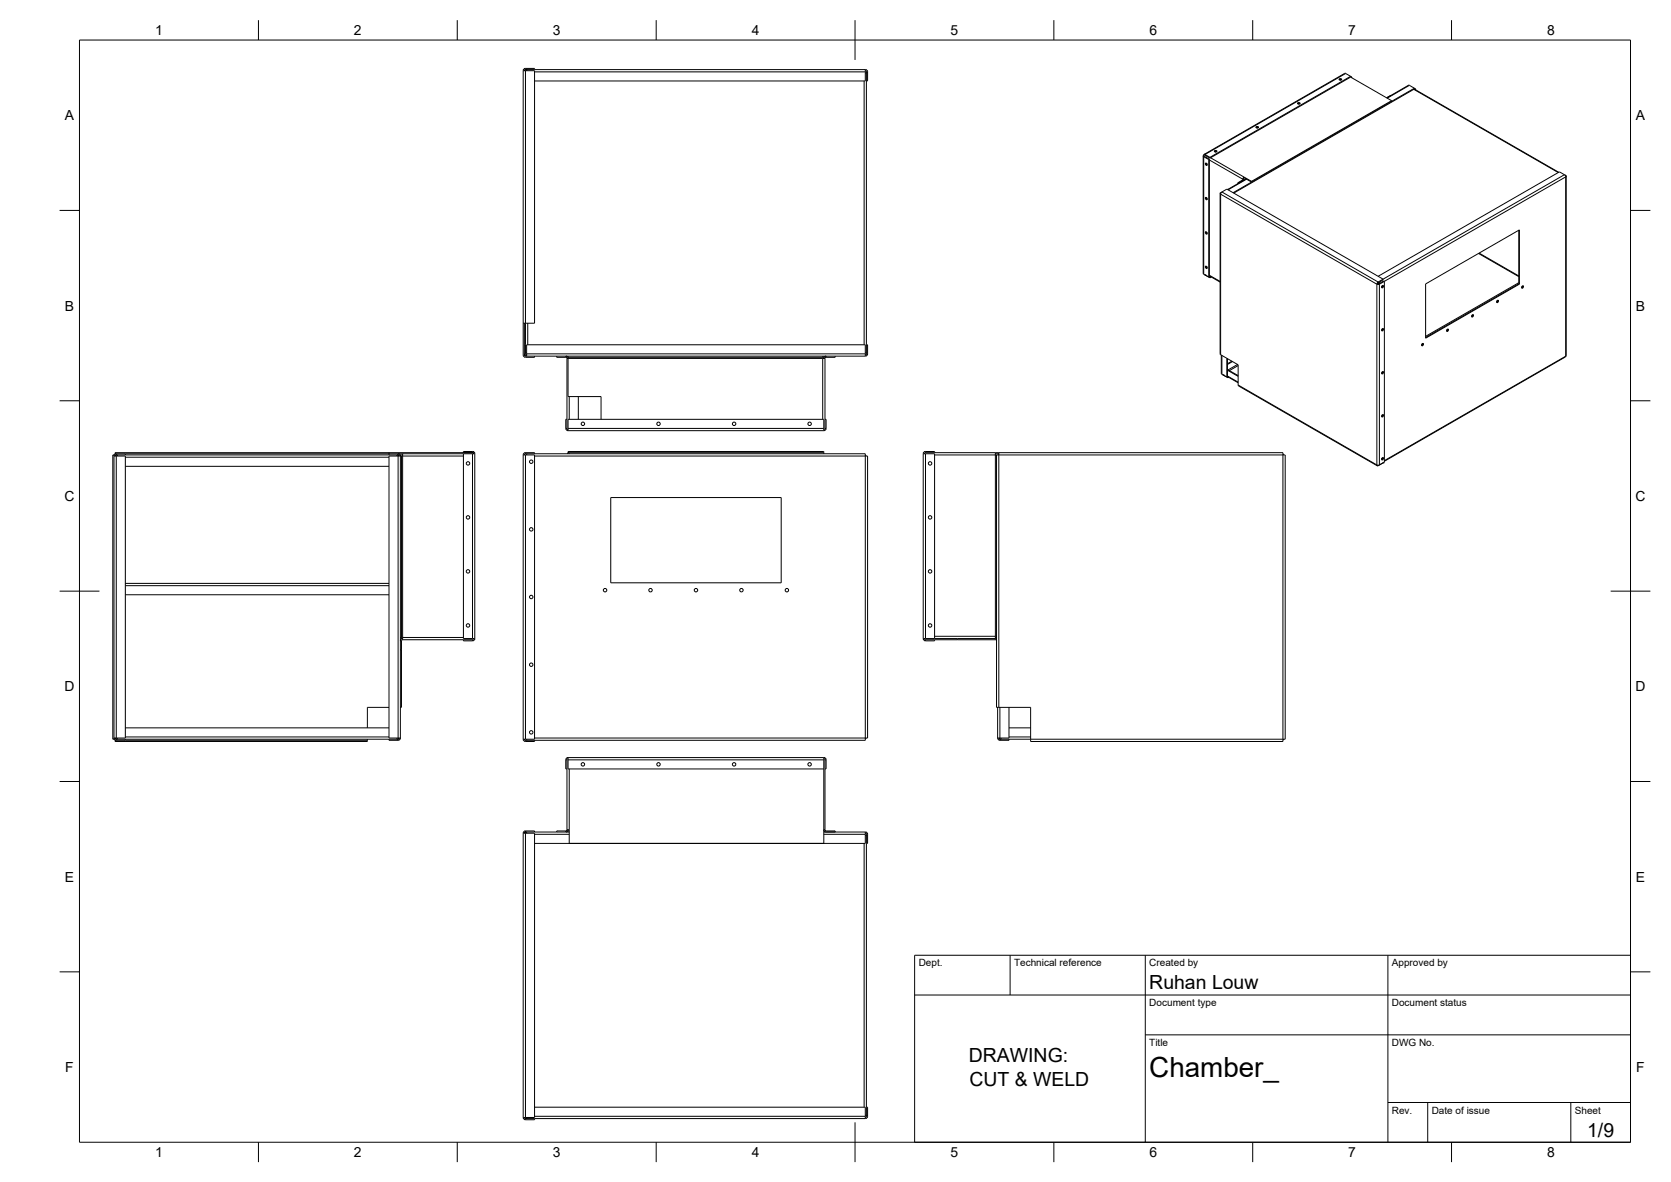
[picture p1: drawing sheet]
<svg xmlns="http://www.w3.org/2000/svg" width="420mm" height="297mm" viewBox="0 0 420 297" stroke-linecap="round" stroke-linejoin="round" font-family="sans-serif">
<!-- layer: Visible -->
<g fill="none" stroke="#000" stroke-width=".25">
<path d="M131.9 17.8l.5-.3v.3M132.1 17.2h2.3v.3M132.1 17.2l-.4 .1-.1 .5M217.6 17.5v2.8h-83.2M217.6 18.3h.2M217.6 17.5h-85.5l-.3 .3M217.6 17.5l.4 .1 .2 .5M217.6 17.8l.3 .3-.1 70.8-.2 .3M218.1 18.1v2.2h-.3M338.3 18.5l1.3 .7M338.4 18.4h-.3l-35.3 20.4M339.6 19.2l.3 .2"/>
<path d="M339.6 19.4l-35.4 20.3M339.6 19.2v.2M339.6 19.2l-35.4 20.3M339.6 19.4l10.3 5.9M339.9 19.4l-.1 .1M339.9 19.4v.1M302.5 39.2v29.5l1.4 .9M302.7 39l.1 .1M302.8 39.2l1.3 .8M302.8 38.9l-.1 .2M302.9 39h.1M303 39l1.2 .7"/>
<path d="M303 38.8l1.2 .7M303 38.8h-.3l-.2 .4 1.4 .9M304.2 39.5v.2M305.4 38.1h.5M305.6 38.2h.2M315.8 32.1h.6M316 32.2h.2M326.3 26.1h.6M326.5 26.1h.2M336.7 20h.6M336.9 20.1h.2M349.7 23.9l.1 .1"/>
<path d="M349.7 23.9l-1.1 .7M349.9 25.3v.2M349.9 25.3l-35.2 20.3M354.2 21.4h.2M354.2 21.4l-5.5 3.2M354.4 21.4l1.2 .8M355.6 22.4l36.3 20.9M355.6 22.2v.2M355.6 22.4l-45.4 26.1M355.6 22.2l-45.6 26.2M355.6 22.4h.2M355.6 22.2l.4 .2"/>
<path d="M355.8 22.4v.1M356 22.4h-.2M356 22.4v.2M303.1 58.3l.3 .1 .1 .4-.3-.1zM303.1 41l.3 .1 .1 .5-.3-.2zM303.1 49.6l.3 .1 .1 .5-.3-.1zM303.2 58.2l.3 .5M303.2 41l.3 .5M303.2 49.6l.3 .5M303.4 58.4l.1 .1M303.4 41.1l.1 .2M303.4 49.7l.1 .2"/>
<path d="M303.9 40.1v29.5M304.1 40v29.5M304.1 40l-.2 .1M306.8 48.6v40.3l4.5 2.8 .1 5.3M307.2 48.3l-.3 .1M307.2 48.2l1.3-.7 39.3 22.7M307.2 48.2l-.3 .6v-.4M311.2 45.9l.2 .1M311.2 45.9v.3M311.4 46v.1M312.5 45v.2l-1.3 .7M312.7 44.9l-.2 .1"/>
<path d="M312.7 44.9v.4l-1.3 .7M312.8 45.1v.2M312.8 44.7l1.9 1v-.1M312.8 44.5l1.9 1.1M312.8 44.5v.2M312.8 44.7l-.2 .2M312.8 44.5l-.3 .5M313.3 45l-4.6 2.6M381.9 57.9v13.4M393.4 43.9l.4 .3-.1 .2-.3-.5-1.3-.7-45.6 26.2M393.8 44.3v45l-.1 .3-45.6 26.3M303 69.1h.1"/>
<path d="M303 69.1l1.2 .7M303.1 66.9l.3 .1 .1 .5-.3-.2zM303.2 66.9l.3 .5M303.4 67l.1 .2M304.1 69.5l.1 .1M304.1 69.5l-.2 .1M304.1 69.3l2.7 1.6M304.2 69.6v.2M304.4 69.5l-.2 .1M304.6 69.6l-.4 .2M346.5 71.1h.1M346.5 71l-.1 .3"/>
<path d="M346.5 71l.2 .3M346.7 71l.1 .2M347.5 71.9l.3-.1 .1 .1-.3 .4-.2-.1zM347.5 71.9l-.1 .1M347.7 71.8l-.3 .5M347.8 70.2l-1.3 .6-.3 .6h.7l1.2-.7M347.8 70.2v.1l-1.3 .8M348.1 70.7v45.4l-1.6 .9-.3-.1h.7M348.1 70.7l-.2-.1-1.7 .8M358.5 71.4l23.5-13.6v13.6l-23.5 13.6zM370.1 79.2l.3-.1 .1 .1-.2 .4-.3-.1zM370.2 79.2l-.2 .2"/>
<path d="M370.3 79.1l-.3 .5M371.9 63.6l10 5.7M376.4 75.6l.3-.1 .1 .1-.2 .4-.3-.1zM376.5 75.6l-.1 .2M376.6 75.4l-.3 .5M381.9 71.3l-23.4 13.5M381.9 71.3l.1 .1M382.7 72l.3-.2 .1 .2-.3 .4-.2-.1zM382.8 71.9l-.2 .2M382.9 71.8l-.3 .5M131.6 81.2h.5M131.8 88.9l.2 .4 .4 .2v-2.9h85.2v2.9"/>
<path d="M131.8 89.2l.3 .3h85.5M131.8 86.6h.3M131.8 81.2v8M131.8 89.2h.1M132.1 81.2v7.7l.3 .3M132.1 88.7h.3M132.1 81.2h2.3v-63.4h-2.8v71.4l.1 .4 .4 .2h2.3v-.3M140 89.5v.3h2.3M142.3 89.8l.3 .3M142.3 89.5l.4 .1 .2 .5M142.6 90.1v17.6l.2 .2M142.6 90.1h.2"/>
<path d="M142.8 89.8v.3M142.8 89.5v.3M142.8 90.1v9.6h8.3v5.7M142.8 89.8h64.1M145.4 99.7v5.7M206.9 89.8v.3h.5M206.9 89.5v.3M207.4 90.1v17.7M207.7 89.8l-.3 .3M207.7 89.5l-.4 .1-.2 .5v-.6M210 89.5v.3h-2.3M217.6 88.7h.2"/>
<path d="M217.8 86.6h.3v2.3M218.2 88.9l-.2 .4-.4 .2M307.1 89.2v4.6l.1 .2M307.2 94.1l1.3 .7M307.5 94.2h.1M307.5 94.2l1.3 .7M308.5 90.1v4.7M308.6 94.7l.2 .1M308.6 90.1v4.6M308.6 94.7l-.1 .1M308.6 93l2.7 1.6M308.6 92.9l2.7 1.5"/>
<path d="M308.6 94.6l2.7 1.6M308.8 94.8v.1M308.8 94.7v.1M309 94.8l-.2 .1M309.8 90.8l-1.2 .6M309.9 90.9l-1.3 .7M311.4 97l34.9 20.1M347.4 82.8h.1M347.5 82.7l.3-.1 .1 .1-.3 .4-.2-.1zM347.5 93.5l.3-.1 .1 .2-.3 .4-.2-.2zM347.5 82.7l-.1 .2M347.5 93.5l-.1 .2"/>
<path d="M347.7 82.6l-.3 .5M347.7 93.4l-.3 .5M357.6 86.4l.2-.1 .1 .2-.2 .4-.3-.2zM357.6 86.4l-.1 .2M357.8 86.3l-.3 .5M363.8 82.8l.3-.1 .1 .2-.2 .4-.3-.2zM363.9 82.8l-.1 .2M364 82.7l-.2 .5M28.7 114.3v71.5M28.7 114.3h-.3v71.5h.3M28.9 114h90.5M29.2 114.3h70.9"/>
<path d="M29.2 114l-.4 .2-.1 .4h2.8v70.9h-2.8M29.2 114.3l-.2 .3M29.5 114.3v.3M29.5 114.3l-.5 .3M31.5 117.2h66.3M31.5 114v.3M97.8 113.8v.5M99.8 114.3v.3M99.8 114.3l.5 .3M100.1 114l.4 .2 .2 .4M100.1 114.3l.3 .3M100.4 114v.1"/>
<path d="M100.6 114.3h.1M100.7 114.3h.5M100.7 114.3v71.2h-2.9v-70.9h3.1M100.9 114.6v46M101.2 114v.6h-.3M116.5 114v46.5h2.9M116.5 113.8v-.3l2.3-.1 .4 .2 .2 .4M118.8 113.7l.3 .3M119.1 114v-.2h-90.2v.3M119.4 114v46.5M131.6 114.3h2.8v71.5h-2.8M131.6 114.3v71.5"/>
<path d="M131.8 114.3l.3-.3h85.5v.6h.5v70.9h-.5v.5h-85.5l-.3-.2M132.1 113.8h2.3v.2M132.1 113.7l-.4 .2-.1 .4M132.4 114v.3M142.6 105.4h-.3v2.3l.1 .4 .4 .1M142.8 108.2v-2.8h64.3v2.8M142.8 113.8v-.3h64.3v.5M142.8 113.8h64.3M142.8 108.2h64.3M143.1 113.8v.2M143.1 113.7l-.5 .3M207.1 107.9h.2"/>
<path d="M207.4 105.4h.3v2.3M207.7 107.7l-.1 .4-.5 .1M217.6 114.4l.2 .2M232.1 114h2.9v46.5M232.1 114v46.5M232.4 113.8v.2M232.7 113.8h89.9v.5h.6v71.5h-.6v.5h-63.5v-.5M232.7 113.7l-.2 .1M235 113.8v-.3l-2.3-.1-.4 .2-.2 .4M250.3 113.8v.5h.3M250.3 114h.8M250.6 114.3v63.5h8.5v8"/>
<path d="M251.1 114.1l-.2 .2M251.1 113.8v.5h-.5M322.6 114.1l.2 .2M347.5 104.3l.3-.1 .1 .2-.3 .4-.2-.2zM347.5 115.1l.3-.1 .1 .2-.3 .4-.2-.2zM347.5 104.3l-.1 .2M347.5 115.1l-.1 .2M347.7 104.2l-.3 .5M347.7 115l-.3 .5M347.8 116.3h.1M153.6 125h42.8v21.5h-42.8zM31.5 149.5h66.3"/>
<path d="M31.5 146.6h66.3M250.6 159.9h-.3v.6h-18.2M97.8 177.8h-5.4v5.1M100.7 160.2h.5v.6h17.6M100.7 163.3h.2M101.3 160.5l-.5 .1-.1 .4M101.3 160.7l-.3 .3-.1 16.8h-.2M119 160.7h-.2M119.1 160.5v.2M119.4 160.5l-.2 .4-.4 .1h-2.3v-.2M232.1 160.5l.2 .4 .4 .1h2.3v-.2M232.4 160.5l.3 .2"/>
<path d="M232.7 160.8h17.6M240.7 160.5v.3M250.3 160.2h.3M250.3 160.5h.3M250.3 160.7l.3 .3M250.8 177.8v7.7h2.9v-7.7M28.7 185.5l.1 .4 .4 .1M28.9 186h63.5M28.9 186v.3h63.5v-.3M29 185.5l.2 .2 70.9 .1M29 185.5l.5 .3M29.5 185.5v.3"/>
<path d="M31.5 185.8v.2M31.5 182.9h66.3M92.4 185.8v.2M97.8 185.8v.2h2.3M99.8 185.5v.3l.5-.3M100.4 185.5l-.3 .2M100.7 185.5l-.2 .4-.4 .1M131.6 185.8l.1 .4 .4 .1h2.3v-.3M132.4 185.8v.2M142.6 190.7h.2M142.6 190.7v17.8M142.8 190.4l-.4 .1-.1 .4v2.3h.3"/>
<path d="M207.1 193.2h-64.3v-2.8h64.3v21.5M207.1 190.4l.5 .1 .1 .4M207.1 190.7l.3 .2v17.6M207.7 191v2.2h-.3M217.8 185.5l-.2 .2M250.8 185.5l.2 .4 .4 .1h2.3v-.2M251.1 185.5l.3 .2 7.7 .1M251.2 185.5l.5 .3M251.7 185.5v.3M253.7 182.9h5.4M322.8 185.7l-.2 .3M131.6 209.4h2.8v71.4h-2.8"/>
<path d="M131.6 209.4v71.4M131.9 209.4l.5-.3v.3M134.4 209.1v-.3h-2.3l-.4 .2-.1 .4M142.6 208.5l-.3 .3h-2.3v.3M142.6 208.5h.5v3.4M142.8 208.5v.6M142.9 208.5l-.2 .4-.4 .2M143.1 209.1h-11l-.3 .3M207.1 209.1h10.5M207.4 208.5h-.3l.1 .2 .5 .4M207.4 208.5l.3 .3h2.3v.3M217.6 210h.2"/>
<path d="M217.6 209.1v2.8h-83.2M217.6 209.4l.2 .3 .1 70.8-.3 .3M217.6 209.1l.4 .1 .2 .5M218.1 209.7v2.2h-.3M134.4 278.2h83.2v2.9M217.8 278.2h.3v2.3M131.6 280.8l.1 .4 .4 .2h2.3v-.3M131.8 280.8l.3 .3h85.5M131.9 280.8l.5 .3v-.3M217.6 280.3h.2M218.2 280.5l-.2 .4-.4 .2"/>
<circle cx="337" cy="19.9" r=".25"/>
<circle cx="305.7" cy="38" r=".25"/>
<circle cx="316.1" cy="31.9" r=".25"/>
<circle cx="326.6" cy="25.9" r=".25"/>
<circle cx="117.7" cy="116.5" r=".43"/>
<circle cx="133.6" cy="116" r=".43"/>
<circle cx="146.6" cy="106.5" r=".43"/>
<circle cx="165.6" cy="106.5" r=".43"/>
<circle cx="184.6" cy="106.5" r=".43"/>
<circle cx="203.6" cy="106.5" r=".43"/>
<circle cx="233.9" cy="116.5" r=".43"/>
<circle cx="117.7" cy="130" r=".43"/>
<circle cx="133.6" cy="133" r=".43"/>
<circle cx="233.9" cy="130" r=".43"/>
<circle cx="117.7" cy="143.6" r=".43"/>
<circle cx="117.7" cy="157.2" r=".43"/>
<circle cx="133.6" cy="150" r=".43"/>
<circle cx="152.1" cy="148.3" r=".43"/>
<circle cx="163.6" cy="148.3" r=".43"/>
<circle cx="175" cy="148.3" r=".43"/>
<circle cx="186.4" cy="148.3" r=".43"/>
<circle cx="197.9" cy="148.3" r=".43"/>
<circle cx="233.9" cy="143.6" r=".43"/>
<circle cx="233.9" cy="157.2" r=".43"/>
<circle cx="133.6" cy="167" r=".43"/>
<circle cx="133.6" cy="184" r=".43"/>
<circle cx="146.6" cy="192.1" r=".43"/>
<circle cx="165.6" cy="192.1" r=".43"/>
<circle cx="184.6" cy="192.1" r=".43"/>
<circle cx="203.6" cy="192.1" r=".43"/>
</g>
<!-- layer: Visible Narrow -->
<g fill="none" stroke="#000" stroke-width=".25">
<path d="M132.1 17.2v.3M132.1 17.8v63.4M134.4 18.1h83.2M217.8 18.1h.3M338.3 18.5l-35.3 20.3v.2M217.3 20.3v66.3M302.8 39.3l-.1 .1v29.5M304.4 39.7l8.4 4.8M354.4 21.4l-5.6 3.3M355.5 22.4l36.3 21M304.1 40.2l8.4 4.8 .2 .3M306.9 48.4l.1 .1"/>
<path d="M307.2 48.2l39.3 22.7v.2M312.7 45.3h.1M313.4 45l-4.6 2.7M393.4 43.9l-45.6 26.3M393.7 44.1h-.1M303 69.1h.1M304.1 69.2l2.7 1.5M346.5 71.1h.1M346.7 71.3l.1 .1v45.4M348.1 70.7l45.6-26.2v45l-45.6 26.3M371.8 63.7l10.1 5.8M381.9 71l-23.4 13.5"/>
<path d="M131.8 88.9h.3M132.4 88.9h85.2M132.7 81.2v5.4M142.3 89.5v.3M142.8 90.1h64.1v15.3M143.1 99.7v5.7M207.7 89.5v.3M217.8 88.9h.3M306.9 89.1v-40.3l39.3 22.6v45.4l-34.9-20M307.2 89.3v4.8M307.5 94.2h.1M308.6 94.5l2.7 1.5"/>
<path d="M311.2 91.6l-2.4 1.3M311.3 91.9l-2.2 1.2M29.2 114v.3M29.2 114.6v70.9M31.5 114.9h66.3M100.1 114v.3M100.1 114.6v70.9M116.5 114.6h-15.3v45.6h15.3M118.8 113.5v.3M118.8 114v46.5M132.1 113.8v.2M132.1 114.3v71.5"/>
<path d="M134.4 114.6h83.2v70.9h-83.2M142.3 107.7h.3M142.8 107.7h64.3M207.4 107.7h.3M232.7 113.5v.3M232.7 114v46.5M235 114.3h15.3v45.6h-15.3M346.5 116.9v.1M31.5 147.2h66.3M100.7 161h.2M118.8 160.8v.2M232.7 160.8v.2"/>
<path d="M250.3 160.5v.3M251.1 177.8v-63.5h71.5v71.5h-63.5M251.4 177.8v7.7M29.2 185.8v.2M31.5 185.2h66.3M100.1 185.8v.2M132.1 186v.3M142.3 191h.3M142.8 191h64.3M143.1 193.2v15.3M207.4 191h.3M251.4 185.8v.2"/>
<path d="M253.7 185.2h5.4M132.1 208.8v.3M132.1 209.4v71.4M134.4 209.7h8.7M142.3 208.8v.3M207.1 209.7h10.5M217.3 211.9v66.3M217.8 209.7h.3M132.1 281.1v.3M134.4 280.5h83.2M217.8 280.5h.3"/>
</g>
<!-- layer: BORDER -->
<g fill="none" stroke="#000" stroke-width=".25">
<path d="M20 10.1h390v276.9h-390zM65 5.1v5M115 5.1v5M165 5.1v5M215 5.1v10M265 5.1v5M315 5.1v5M365 5.1v5M15 52.9h5M410 52.9h5M15 100.7h5M410 100.7h5"/>
<path d="M15 148.6h10M405 148.6h10M15 196.4h5M410 196.4h5M15 244.2h5M410 244.2h5M65 287v5M115 287v5M165 287v5M215 282.1v9.9M265 287v5M315 287v5"/>
<path d="M365 287v5"/>
</g>
<!-- layer: TITLEBLOCK -->
<path d="M230 240.1h180v46.9h-180zM230 250h180M254 240.1v9.9M288 240.1v46.9M349 240.1v46.9M288 260.1h122M349 277.1h61M359 277.1v9.9M395 277.1v9.9" fill="none" stroke="#000" stroke-width=".25"/>
<text font-size="7" x="289" y="270.6">Chamber_</text>
<g font-size="4.9">
<text x="289" y="248.5">Ruhan Louw</text>
<text x="243.6" y="266.9">DRAWING:</text>
<text x="243.7" y="272.8">CUT &amp; WELD</text>
<text x="399.1" y="285.7">1/9</text>
</g>
<g font-size="3.5">
<text x="39" y="8.8">1</text>
<text x="89" y="8.8">2</text>
<text x="139" y="8.8">3</text>
<text x="189" y="8.8">4</text>
<text x="239" y="8.8">5</text>
<text x="289" y="8.8">6</text>
<text x="339" y="8.8">7</text>
<text x="389" y="8.8">8</text>
<text x="16.3" y="30.2">A</text>
<text x="411.3" y="30.2">A</text>
<text x="16.3" y="78">B</text>
<text x="411.3" y="78">B</text>
<text x="16.2" y="125.9">C</text>
<text x="411.2" y="125.9">C</text>
<text x="16.2" y="173.7">D</text>
<text x="411.2" y="173.7">D</text>
<text x="16.3" y="221.6">E</text>
<text x="411.3" y="221.6">E</text>
<text x="16.4" y="269.4">F</text>
<text x="411.4" y="269.4">F</text>
<text x="39" y="290.8">1</text>
<text x="89" y="290.8">2</text>
<text x="139" y="290.8">3</text>
<text x="189" y="290.8">4</text>
<text x="239" y="290.8">5</text>
<text x="289" y="290.8">6</text>
<text x="339" y="290.8">7</text>
<text x="389" y="290.8">8</text>
</g>
<g font-size="2.5">
<text x="231" y="242.9">Dept.</text>
<text x="255" y="242.9">Technical reference</text>
<text x="289" y="242.9">Created by</text>
<text x="350" y="242.9">Approved by</text>
<text x="289" y="252.8">Document type</text>
<text x="350" y="252.8">Document status</text>
<text x="289" y="262.9">Title</text>
<text x="350" y="262.9">DWG No.</text>
<text x="350" y="279.9">Rev.</text>
<text x="360" y="279.9">Date of issue</text>
<text x="396" y="279.9">Sheet</text>
</g>
</svg>
